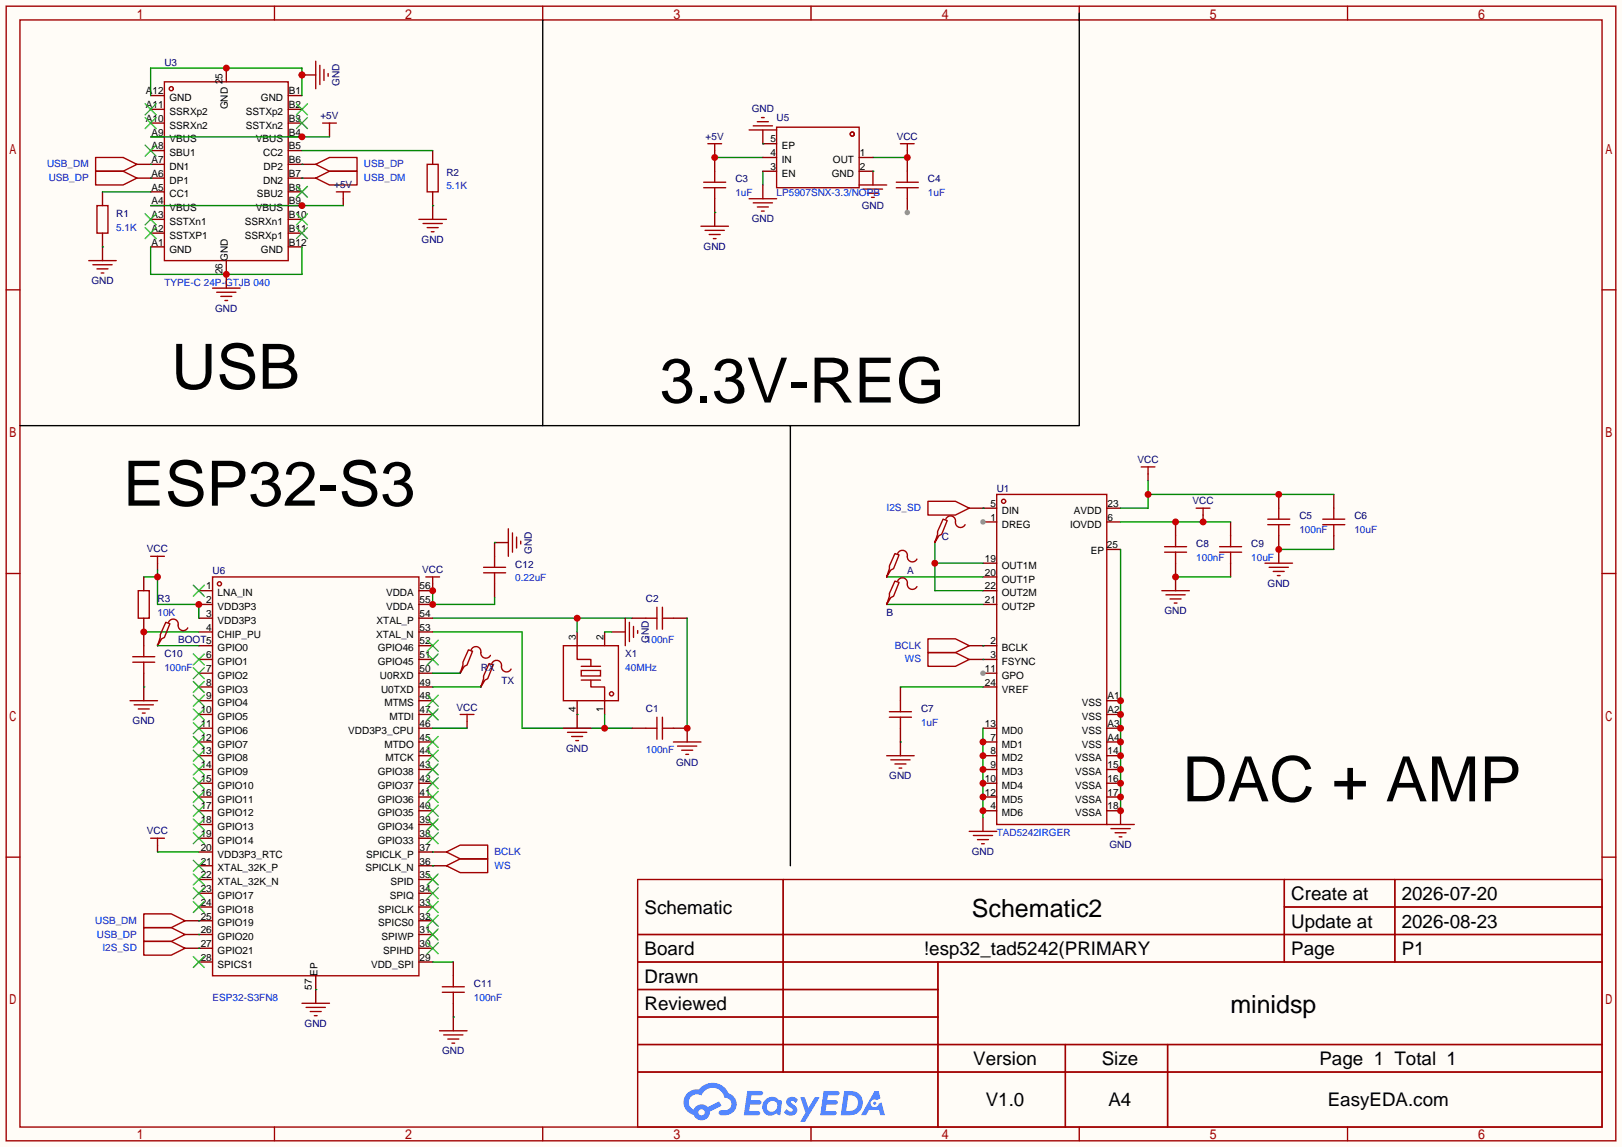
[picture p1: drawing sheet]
<svg xmlns="http://www.w3.org/2000/svg" width="299mm" height="212mm" viewBox="0 0 299 212" stroke-linecap="round" stroke-linejoin="round" font-family="sans-serif">
<path d="M0 0h299.5v211.8h-299.5z" fill="#fffcf7"/>
<g fill="none" stroke="#a10000" stroke-width=".25">
<path d="M1.1 1.1h297.2v209.6h-297.2zM3.7 3.7h292.1v204.5h-292.1zM50.7 1.1v2.6M100.2 1.1v2.6M149.7 1.1v2.6M199.3 1.1v2.6M248.8 1.1v2.6M1.1 53.5h2.6M295.8 53.5h2.5M1.1 105.9h2.6M295.8 105.9h2.5M1.1 158.3h2.6"/>
<path d="M295.8 158.3h2.5M117.7 162.4h178.1v45.8h-178.1zM117.7 172.6h178.1M117.7 177.7h178.1M144.6 162.4v35.6M173.2 177.7v30.5M237.1 162.4v15.3M237.1 167.5h58.7M257.5 162.4v15.3M117.7 182.8h55.5M117.7 192.9h178.1M117.7 187.8h55.5"/>
<path d="M117.7 198h178.1M196.7 192.9v15.3M215.6 192.9v15.3M50.7 208.2v2.5M100.2 208.2v2.5M149.7 208.2v2.5M199.3 208.2v2.5M248.8 208.2v2.5"/>
</g>
<g fill="#5487ff">
<path d="M145.5 202.8a1.3 1.3 0 0 1 1.8 .3l-.4 .6a.54 .54 0 0 0-.9-.2l.1 .2a1.58 1.58 0 0 1 1.1 1.6 1.43 1.43 0 0 1-2.5 .1l.5-.6a.64 .64 0 0 0 .5 .5 .64 .64 0 0 0 .7-.3l-.2-.2a1.6 1.6 0 0 1-1-1.6z"/>
<path d="M147.7 202.7h.9l.7 1.9 1.1-1.9h.9l-2.7 4.5h-.9l1-1.7z"/>
<path d="M138 201.5h1.6a1.31 1.31 0 0 1 1.2 .2 .4 .4 0 0 1-.3 .6h-1.8l-.1 .9h1.6a.4 .4 0 0 1 .4 .4 .4 .4 0 0 1-.4 .4h-1.7l-.2 1.2h.8a1.23 1.23 0 0 1 1.2 .2 .39 .39 0 0 1-.3 .6h-2.7z"/>
<path d="M152.1 201.5h1.6a1.32 1.32 0 0 1 1.3 .2 .39 .39 0 0 1-.4 .6h-1.7l-.2 .9h1.7a.4 .4 0 0 1 .3 .4 .4 .4 0 0 1-.4 .4h-1.7l-.2 1.2h.8a1.23 1.23 0 0 1 1.2 .2 .39 .39 0 0 1-.3 .6h-2.7z"/>
<path d="M161.5 201.5h.7l.4 1.3-.7 .4a.75 .75 0 0 0-1.1 .3 .75 .75 0 0 0 .5 1 .75 .75 0 0 0 .9-.6l.6-.3 .6 2.4h-.9l-.2-1h-1.9l-.5 1h-.9z"/>
<path d="M155.9 201.5l-.7 4.5h1.5a2.27 2.27 0 0 0 2.6-2.3 2.27 2.27 0 0 0-2.7-2.2zM156.6 202.3a1.5 1.5 0 0 1 1.8 1.5 1.5 1.5 0 0 1-1.9 1.4h-.3z"/>
<path d="M141.3 203.1a1.62 1.62 0 0 0-.4 2.1 1.62 1.62 0 0 0 2 .7l.4-.3 .3 .3 .5 .1 .3-2.5-.2-.3h-.4a1.58 1.58 0 0 0-2.5-.1zM141.9 203.6a.99 .99 0 0 1 1.6 .3 .99 .99 0 0 1-.9 1.4 .94 .94 0 0 1-1-.5 .94 .94 0 0 1 .3-1.2z"/>
<path d="M126.9 201.9a2.37 2.37 0 0 0 1.2 4 1.54 1.54 0 0 0 1.7 1 1.54 1.54 0 0 0 1.3-1.6l2.1-1.1-.5-.8-2 1.1a1.57 1.57 0 0 0-2.6 .4 1.5 1.5 0 0 1-.8-2.1 1.5 1.5 0 0 1 2.2-.5 2.23 2.23 0 0 1 2.3-1.4 2.23 2.23 0 0 1 2 1.8 1.16 1.16 0 0 1 1.2 1.1 1.16 1.16 0 0 1-1 1.3h-.7a.47 .47 0 0 0-.6 .3 .47 .47 0 0 0 .4 .6 2.23 2.23 0 0 0 2.3-.7 2.23 2.23 0 0 0 .4-2.3 2.16 2.16 0 0 0-1.3-1.1 3.2 3.2 0 0 0-5.4-.7l-1.2 .1zM129 205.4a.58 .58 0 0 1 1.1 0 .58 .58 0 0 1-1.1 0z"/>
<circle cx="161.5" cy="203.8" r=".28"/>
</g>
<g fill="none" stroke="#a10000" stroke-width=".25">
<path d="M184 91.3h20.3v61h-20.3z"/>
<circle cx="185.3" cy="92.6" r=".38"/>
</g>
<path d="M181.5 93.9h2.5M181.5 96.4h2.5" fill="none" stroke="#870000" stroke-width=".25"/>
<circle cx="181.5" cy="96.4" r=".51" fill="#999"/>
<path d="M181.5 104h2.5M181.5 106.6h2.5M181.5 109.1h2.5M181.5 111.6h2.5M181.5 119.3h2.5M181.5 121.8h2.5M181.5 124.3h2.5" fill="none" stroke="#870000" stroke-width=".25"/>
<circle cx="181.5" cy="124.3" r=".51" fill="#999"/>
<g fill="none" stroke="#870000" stroke-width=".25">
<path d="M204.3 96.4h2.6M204.3 93.9h2.6M204.3 101.5h2.6M181.5 126.9h2.5M181.5 134.5h2.5M181.5 137h2.5M181.5 139.6h2.5M204.3 134.5h2.6M204.3 137h2.6M204.3 139.6h2.6M204.3 132h2.6M204.3 129.4h2.6"/>
<path d="M181.5 142.1h2.5M181.5 144.7h2.5M181.5 147.2h2.5M181.5 149.7h2.5M181.5 151v2.5M204.3 142.1h2.6M204.3 144.7h2.6M204.3 147.2h2.6M204.3 149.7h2.6"/>
</g>
<path d="M178.9 153.5h5.1M179.7 154.3h3.6M180.5 155.1h2M181.2 155.8h.5" fill="none" stroke="#a10000" stroke-width=".25"/>
<path d="M181.5 134.5v16.5" fill="none" stroke="#008700" stroke-width=".25"/>
<g fill="#c00">
<circle cx="181.5" cy="137" r=".63"/>
<circle cx="181.5" cy="139.6" r=".63"/>
<circle cx="181.5" cy="142.1" r=".63"/>
<circle cx="181.5" cy="144.7" r=".63"/>
<circle cx="181.5" cy="147.2" r=".63"/>
<circle cx="181.5" cy="149.7" r=".63"/>
</g>
<g fill="none" stroke="#870000" stroke-width=".25">
<path d="M27.8 17.7h2.6M41.8 12.6v2.5M53.2 17.7h2.6M27.8 20.2h2.6M27.8 22.7h2.6M27.8 25.3h2.6M27.8 27.8h2.6M27.8 30.4h2.6M27.8 32.9h2.6M27.8 35.4h2.6M27.8 38h2.6M53.2 20.2h2.6"/>
<path d="M53.2 22.7h2.6M53.2 25.3h2.6M53.2 27.8h2.6M53.2 30.4h2.6M53.2 32.9h2.6M53.2 35.4h2.6M53.2 38h2.6M27.8 40.5h2.6M27.8 43.1h2.6M27.8 45.6h2.6M41.8 48.1v2.6M53.2 40.5h2.6"/>
<path d="M53.2 43.1h2.6M53.2 45.6h2.6M178.9 93.9h2.6M178.9 119.3h2.6M178.9 121.8h2.6M79.9 157.4h2.5M79.9 159.9h2.5M206.9 149.7v2.6M34.2 175.1h2.5"/>
</g>
<g fill="none" stroke="#a10000" stroke-width=".25">
<path d="M30.4 15.1h22.8v33h-22.8zM171.3 92.6h5.1l2.5 1.3-2.5 1.2h-5.1zM171.3 118h5.1l2.5 1.3-2.5 1.2h-5.1zM171.3 120.5h5.1l2.5 1.3-2.5 1.3h-5.1zM82.4 157.4l2.6-1.3h5v2.5h-5zM82.4 159.9l2.6-1.3h5v2.6h-5zM204.3 152.3h5.1M205.1 153h3.6M205.9 153.8h2M206.6 154.6h.5M26.5 173.9h5.1l2.6 1.2-2.6 1.3h-5.1z"/>
<circle cx="31.6" cy="16.4" r=".38"/>
</g>
<path d="M181.5 93.9h.1M181.5 119.3h.1M206.9 101.5v48.2M181.5 121.8h.1" fill="none" stroke="#008700" stroke-width=".25"/>
<g fill="none" stroke="#3c3" stroke-width=".25">
<path d="M26.8 19.2l2 2M28.8 19.2l-2 2M54.7 19.2l2.1 2M56.8 19.2l-2.1 2M26.8 21.7l2 2M26.8 26.8l2 2M26.8 39.5l2 2M28.8 21.7l-2 2M28.8 26.8l-2 2M28.8 39.5l-2 2M54.7 39.5l2.1 2M54.7 34.4l2.1 2"/>
<path d="M54.7 21.7l2.1 2M56.8 39.5l-2.1 2M56.8 34.4l-2.1 2M56.8 21.7l-2.1 2M26.8 42l2 2.1M28.8 42l-2 2.1M54.7 42l2.1 2.1M56.8 42l-2.1 2.1"/>
</g>
<g fill="#c00">
<circle cx="206.9" cy="149.7" r=".63"/>
<circle cx="206.9" cy="147.2" r=".63"/>
<circle cx="206.9" cy="144.7" r=".63"/>
<circle cx="206.9" cy="142.1" r=".63"/>
<circle cx="206.9" cy="139.6" r=".63"/>
<circle cx="206.9" cy="137" r=".63"/>
<circle cx="206.9" cy="134.5" r=".63"/>
<circle cx="206.9" cy="132" r=".63"/>
<circle cx="206.9" cy="129.4" r=".63"/>
</g>
<path d="M25.3 30.4h2.5M25.3 32.9h2.5M55.8 30.4h2.5M55.8 32.9h2.5M106.6 116.7v2.6M111.6 116.7v2.6M106.6 129.4v2.6M111.6 129.4v2.6M34.2 172.6h2.5M34.2 170.1h2.5" fill="none" stroke="#870000" stroke-width=".25"/>
<g fill="none" stroke="#a10000" stroke-width=".25">
<path d="M17.7 31.6h5l2.6 1.3-2.6 1.3h-5zM17.7 29.1h5l2.6 1.3-2.6 1.2h-5zM58.3 30.4l2.5-1.3h5.1v2.5h-5.1zM58.3 32.9l2.5-1.3h5.1v2.6h-5.1zM104 119.3h10.2v10.1h-10.2zM106.6 119.3v2.5h2.5v1.3M107.3 123.8h3.6v1h-3.6zM107.3 125.6h3.6M107.3 123.1h3.6M109.1 125.6v1.3h2.5v2.5M26.5 171.3h5.1l2.6 1.3-2.6 1.3h-5.1zM26.5 168.8h5.1l2.6 1.3-2.6 1.2h-5.1z"/>
<circle cx="112.9" cy="128.1" r=".38"/>
</g>
<path d="M27.8 30.4h.1M27.8 32.9h.1M55.8 32.9h.1M55.8 30.4h.1M79.9 114.2h36.8M106.6 114.2v2.5" fill="none" stroke="#008700" stroke-width=".25"/>
<circle cx="106.6" cy="114.2" r=".63" fill="#c00"/>
<path d="M79.9 116.7h16.5v17.8h20.3M111.6 132v2.5" fill="none" stroke="#008700" stroke-width=".25"/>
<circle cx="111.6" cy="134.5" r=".63" fill="#c00"/>
<path d="M112.9 116.7h2.5M116.7 114.2h2.6M124.3 114.2h2.6M106.6 132v2.5M116.7 134.5h2.6M124.3 134.5h2.6v2.5" fill="none" stroke="#870000" stroke-width=".25"/>
<g fill="none" stroke="#a10000" stroke-width=".25">
<path d="M115.4 114.2v5.1M116.2 114.9v3.6M117 115.7v2M117.7 116.5v.5M119.3 114.2h2M121.3 112.1v4.1M122.3 112.1v4.1M122.3 114.2h2M104 134.5h5.1M104.8 135.3h3.5M105.5 136h2.1M106.3 136.8h.5"/>
<path d="M119.3 134.5h2M121.3 132.5v4M122.3 132.5v4M122.3 134.5h2M124.3 137h5.1M125.1 137.8h3.6M125.9 138.6h2M126.6 139.3h.5"/>
</g>
<path d="M111.6 116.7h1.3M126.9 114.2v20.3" fill="none" stroke="#008700" stroke-width=".25"/>
<circle cx="126.9" cy="134.5" r=".63" fill="#c00"/>
<path d="M18.9 35.4v2.6M79.9 27.8v2.6M79.9 35.4v5.1M18.9 43.1v5M41.8 50.7v2.5M58.3 182.8v2.5" fill="none" stroke="#870000" stroke-width=".25"/>
<g fill="none" stroke="#a10000" stroke-width=".25">
<path d="M17.9 38h2v5.1h-2zM78.9 30.4h2v5h-2zM16.4 48.1h5.1M17.1 48.9h3.6M17.9 49.7h2M18.7 50.4h.5M39.2 53.2h5.1M40 54h3.6M40.8 54.7h2M41.5 55.5h.5M77.3 40.5h5.1M78.1 41.3h3.6"/>
<path d="M78.9 42h2M79.6 42.8h.5M55.8 185.3h5M56.5 186.1h3.6M57.3 186.8h2M58 187.6h.5"/>
</g>
<path d="M18.9 35.4h8.9M55.8 27.8h24.1M79.9 38h.1M18.9 45.6h.1M27.8 45.6v5.1h28v-5.1" fill="none" stroke="#008700" stroke-width=".25"/>
<circle cx="41.8" cy="50.7" r=".63" fill="#c00"/>
<path d="M27.8 17.7v-5.1h28v5.1" fill="none" stroke="#008700" stroke-width=".25"/>
<g fill="#c00">
<circle cx="41.8" cy="12.6" r=".63"/>
<circle cx="55.8" cy="13.8" r=".63"/>
</g>
<path d="M60.8 24v1.3" fill="none" stroke="#870000" stroke-width=".25"/>
<path d="M59.6 22.7h2.5M60.8 22.7v1.3" fill="none" stroke="#a10000" stroke-width=".25"/>
<path d="M27.8 25.3h33" fill="none" stroke="#008700" stroke-width=".25"/>
<circle cx="55.8" cy="25.3" r=".63" fill="#c00"/>
<path d="M63.4 36.7v1.3" fill="none" stroke="#870000" stroke-width=".25"/>
<path d="M62.1 35.4h2.5M63.4 35.4v1.3" fill="none" stroke="#a10000" stroke-width=".25"/>
<path d="M27.8 38h35.6" fill="none" stroke="#008700" stroke-width=".25"/>
<circle cx="55.8" cy="38" r=".63" fill="#c00"/>
<path d="M132 27.8v1.3M140.8 24v2.5M140.8 34.2v2.5M161.2 31.6v2.6M167.5 27.8v3.8M212 87.5v1.3M222.1 95.1v1.3" fill="none" stroke="#870000" stroke-width=".25"/>
<g fill="none" stroke="#a10000" stroke-width=".25">
<path d="M130.7 26.5h2.5M132 26.5v1.3M138.3 36.7h5.1M138.3 24h5.1M139.1 37.5h3.5M139.1 23.2h3.5M139.8 38.2h2.1M139.8 22.5h2.1M140.6 39h.5M140.6 21.7h.5M158.6 34.2h5.1M159.4 34.9h3.5"/>
<path d="M160.1 35.7h2.1M160.9 36.4h.5M166.2 26.5h2.6M167.5 26.5v1.3M210.7 86.2h2.5M212 86.2v1.3M220.9 93.9h2.5M222.1 93.9v1.2"/>
</g>
<path d="M132 29.1h8.8M140.8 31.6v2.6M161.2 29.1h6.3" fill="none" stroke="#008700" stroke-width=".25"/>
<circle cx="167.5" cy="29.1" r=".63" fill="#c00"/>
<path d="M167.5 36.7v2.5" fill="none" stroke="#870000" stroke-width=".25"/>
<circle cx="167.5" cy="39.2" r=".51" fill="#999"/>
<path d="M165.5 33.7h4M165.5 34.7h4M167.5 31.6v2.1M167.5 34.7v2" fill="none" stroke="#a10000" stroke-width=".25"/>
<path d="M132 29.1v2.5" fill="none" stroke="#870000" stroke-width=".25"/>
<circle cx="132" cy="29.1" r=".63" fill="#c00"/>
<path d="M132 36.7v5.1M217 96.4v2.5M227.2 96.4v2.5M236.1 91.3v2.6M236.1 98.9v5.1M246.3 91.3v2.6M246.3 98.9v2.6M217 104v5.1M227.2 104v2.6M166.2 126.9v2.5M166.2 134.5v2.5" fill="none" stroke="#870000" stroke-width=".25"/>
<g fill="none" stroke="#a10000" stroke-width=".25">
<path d="M129.9 33.7h4.1M129.9 34.7h4.1M132 31.6v2.1M132 34.7v2M129.4 41.8h5.1M130.2 42.5h3.5M130.9 43.3h2.1M131.7 44.1h.5M217 98.9v2.1M227.2 98.9v2.1M234.1 95.9h4M234.1 96.9h4"/>
<path d="M236.1 93.9v2M236.1 96.9v2M244.2 95.9h4.1M244.2 96.9h4.1M246.3 93.9v2M246.3 96.9v2M214.5 109.1h5.1M215 101h4.1M215 102h4.1M215.3 109.9h3.5M216 110.6h2.1M216.8 111.4h.5"/>
<path d="M217 102v2M225.2 101h4M225.2 102h4M227.2 102v2M233.6 104h5M234.3 104.8h3.6M235.1 105.5h2M235.8 106.3h.5M164.2 131.4h4.1M164.2 132.5h4.1M166.2 129.4v2M166.2 132.5v2"/>
</g>
<path d="M132 39.2h.1M206.9 96.4h20.3" fill="none" stroke="#008700" stroke-width=".25"/>
<g fill="#c00">
<circle cx="217" cy="96.4" r=".63"/>
<circle cx="222.1" cy="96.4" r=".63"/>
</g>
<path d="M212 91.3h34.3M212 88.8v5.1h-5.1" fill="none" stroke="#008700" stroke-width=".25"/>
<g fill="#c00">
<circle cx="236.1" cy="91.3" r=".63"/>
<circle cx="212" cy="91.3" r=".63"/>
</g>
<path d="M217 106.6h10.2" fill="none" stroke="#008700" stroke-width=".25"/>
<circle cx="217" cy="106.6" r=".63" fill="#c00"/>
<path d="M236.1 101.5h10.2" fill="none" stroke="#008700" stroke-width=".25"/>
<circle cx="236.1" cy="101.5" r=".63" fill="#c00"/>
<path d="M140.8 29.1h2.6M140.8 31.6h2.6M140.8 26.5h2.6M158.6 29.1h2.6M158.6 31.6h2.6M166.2 137v2.6" fill="none" stroke="#870000" stroke-width=".25"/>
<g fill="none" stroke="#a10000" stroke-width=".25">
<path d="M143.4 23.5h15.2v11.2h-15.2zM163.7 139.6h5.1M164.5 140.3h3.5M165.2 141.1h2.1M166 141.9h.5"/>
<circle cx="157.4" cy="24.8" r=".38"/>
</g>
<path d="M163.7 106.6h17.8M163.7 111.6h17.8M172.6 100.2v8.9h8.9M172.6 104h8.9M166.2 137h.1M166.2 126.9h15.3" fill="none" stroke="#008700" stroke-width=".25"/>
<circle cx="172.6" cy="104" r=".63" fill="#c00"/>
<path d="M55.8 13.8h2.5M172.6 99.9v.3M163.7 106.3v.3M163.7 111.4v.2" fill="none" stroke="#870000" stroke-width=".25"/>
<path d="M174.1 95.9l.8 .2-1 2.6-.5 .2-.8 1.3 .5-1.5v-.5zM174.6 95.9a.93 .93 0 0 1 1.1-.6 .93 .93 0 0 1 .7 1.1 .94 .94 0 0 0 .7 1 .94 .94 0 0 0 1.1-.5M165.2 107.3l.8 .3-1 2.5-.5 .3-.8 1.2 .5-1.5v-.5zM165.2 102.2l.8 .3-1 2.5-.5 .3-.8 1.3 .5-1.6v-.5zM165.7 107.3a.93 .93 0 0 1 1.2-.5 .93 .93 0 0 1 .6 1 .94 .94 0 0 0 .7 1 .94 .94 0 0 0 1.1-.5M165.7 102.2a.93 .93 0 0 1 1.2-.5 .93 .93 0 0 1 .6 1 .94 .94 0 0 0 .7 1 .94 .94 0 0 0 1.1-.4" fill="none" stroke="#a10000" stroke-width=".25"/>
<circle cx="55.8" cy="13.8" r=".63" fill="#c00"/>
<g fill="none" stroke="#a10000" stroke-width=".25">
<path d="M58.3 11.3v5.1M59.1 12.1v3.5M59.8 12.8v2.1M60.6 13.6v.5M27.8 102.7h2.6M29.1 102.7v1.3M39.2 106.6h38.1v73.6h-38.1z"/>
<circle cx="40.5" cy="107.8" r=".38"/>
</g>
<path d="M140.8 26.5h.1M161.2 31.6h.1M26.5 106.6h2.6M29.1 105.3v6.3h7.6v2.6M79.9 157.4h.1M79.9 159.9h.1M36.7 172.6h.1M36.7 170.1h.1M36.7 175.1h.1M58.3 182.8h.1" fill="none" stroke="#008700" stroke-width=".25"/>
<g fill="none" stroke="#870000" stroke-width=".25">
<path d="M29.1 104v1.3M36.7 109.1h2.5M36.7 111.6h2.5M36.7 114.2h2.5M36.7 116.7h2.5M36.7 119.3h2.5M77.3 109.1h2.6M77.3 111.6h2.6M77.3 114.2h2.6M77.3 116.7h2.6M77.3 119.3h2.6M36.7 121.8h2.5"/>
<path d="M36.7 124.3h2.5M36.7 126.9h2.5M36.7 129.4h2.5M36.7 132h2.5M36.7 134.5h2.5M36.7 137h2.5M36.7 139.6h2.5M77.3 121.8h2.6M77.3 124.3h2.6M77.3 126.9h2.6M77.3 129.4h2.6M77.3 132h2.6"/>
<path d="M77.3 134.5h2.6M77.3 137h2.6M77.3 139.6h2.6M36.7 142.1h2.5M36.7 144.7h2.5M36.7 147.2h2.5M36.7 149.7h2.5M36.7 152.3h2.5M36.7 154.8h2.5M36.7 157.4h2.5M36.7 159.9h2.5M77.3 142.1h2.6"/>
<path d="M77.3 144.7h2.6M77.3 147.2h2.6M77.3 149.7h2.6M77.3 152.3h2.6M77.3 154.8h2.6M77.3 157.4h2.6M77.3 159.9h2.6M36.7 162.4h2.5M36.7 165h2.5M36.7 167.5h2.5M36.7 170.1h2.5M36.7 172.6h2.5"/>
<path d="M36.7 175.1h2.5M36.7 177.7h2.5M77.3 162.4h2.6M77.3 165h2.6M77.3 167.5h2.6M77.3 170.1h2.6M77.3 172.6h2.6M77.3 175.1h2.6M77.3 177.7h2.6M58.3 180.2v2.6"/>
</g>
<g fill="none" stroke="#3c3" stroke-width=".25">
<path d="M35.7 108.1l2 2M37.7 108.1l-2 2M78.9 118.2l2 2.1M80.9 118.2l-2 2.1M35.7 120.8l2 2M35.7 123.3l2 2M35.7 125.9l2 2M35.7 128.4l2 2M35.7 130.9l2 2.1M35.7 133.5l2 2M35.7 136l2 2M35.7 138.6l2 2"/>
<path d="M37.7 120.8l-2 2M37.7 123.3l-2 2M37.7 125.9l-2 2M37.7 128.4l-2 2M37.7 130.9l-2 2.1M37.7 133.5l-2 2M37.7 136l-2 2M37.7 138.6l-2 2M78.9 138.6l2 2M78.9 136l2 2M78.9 130.9l2 2.1M78.9 128.4l2 2"/>
<path d="M78.9 120.8l2 2M80.9 120.8l-2 2M80.9 138.6l-2 2M80.9 136l-2 2M80.9 130.9l-2 2.1M80.9 128.4l-2 2M35.7 141.1l2 2M35.7 143.6l2 2.1M35.7 146.2l2 2M35.7 148.7l2 2M35.7 151.3l2 2M35.7 153.8l2 2"/>
<path d="M35.7 158.9l2 2M37.7 141.1l-2 2M37.7 143.6l-2 2.1M37.7 146.2l-2 2M37.7 148.7l-2 2M37.7 151.3l-2 2M37.7 153.8l-2 2M37.7 158.9l-2 2M78.9 153.8l2 2M78.9 151.3l2 2M78.9 148.7l2 2M78.9 146.2l2 2"/>
<path d="M78.9 143.6l2 2.1M78.9 141.1l2 2M80.9 153.8l-2 2M80.9 151.3l-2 2M80.9 148.7l-2 2M80.9 146.2l-2 2M80.9 143.6l-2 2.1M80.9 141.1l-2 2M35.7 161.4l2 2M35.7 164l2 2M35.7 166.5l2 2M35.7 176.7l2 2"/>
<path d="M37.7 161.4l-2 2M37.7 164l-2 2M37.7 166.5l-2 2M37.7 176.7l-2 2M78.9 174.1l2 2M78.9 171.6l2 2M78.9 169l2 2.1M78.9 166.5l2 2M78.9 164l2 2M78.9 161.4l2 2M80.9 174.1l-2 2M80.9 171.6l-2 2"/>
<path d="M80.9 169l-2 2.1M80.9 166.5l-2 2M80.9 164l-2 2M80.9 161.4l-2 2"/>
</g>
<g fill="#c00">
<circle cx="29.1" cy="106.6" r=".63"/>
<circle cx="36.7" cy="111.6" r=".63"/>
</g>
<path d="M26.5 106.6v2.5M26.5 114.2v5.1M79.9 107.8v1.3M86.2 133.2v1.3M29.1 156.1v1.3" fill="none" stroke="#870000" stroke-width=".25"/>
<path d="M25.5 109.1h2.1v5.1h-2.1zM78.6 106.6h2.6M79.9 106.6v1.2M85 132h2.5M86.2 132v1.2M27.8 154.8h2.6M29.1 154.8v1.3" fill="none" stroke="#a10000" stroke-width=".25"/>
<path d="M26.5 116.7h10.2" fill="none" stroke="#008700" stroke-width=".25"/>
<circle cx="26.5" cy="116.7" r=".63" fill="#c00"/>
<path d="M91.3 100.2v2.5M91.3 107.8v2.6M26.5 124.3v5.1M83.7 177.7v2.5M83.7 185.3v5.1" fill="none" stroke="#870000" stroke-width=".25"/>
<g fill="none" stroke="#a10000" stroke-width=".25">
<path d="M26.5 119.3v2M89.3 105.8h4M89.3 104.8h4M91.3 102.7v2.1M91.3 105.8v2M24 129.4h5.1M24.5 121.3h4.1M24.5 122.3h4.1M24.8 130.2h3.5M25.5 130.9h2.1M26.3 131.7h.5M26.5 122.3v2"/>
<path d="M81.2 190.4h5M81.7 182.2h4M81.7 183.3h4M81.9 191.1h3.6M82.7 191.9h2M83.4 192.7h.5M83.7 180.2v2M83.7 183.3v2"/>
</g>
<path d="M79.9 109.1v2.5h11.4v-1.2M26.5 126.9h.1M79.9 134.5h6.3M29.1 157.4h7.6M79.9 177.7h3.8M83.7 187.8h.1" fill="none" stroke="#008700" stroke-width=".25"/>
<g fill="#c00">
<circle cx="79.9" cy="111.6" r=".63"/>
<circle cx="79.9" cy="109.1" r=".63"/>
</g>
<path d="M29.1 119v.3M91.3 100.2h2.6M85 124.1v.2M88.8 126.6v.3" fill="none" stroke="#870000" stroke-width=".25"/>
<path d="M93.9 97.7v5M94.6 98.4v3.6M95.4 99.2v2M96.1 99.9v.6M30.6 114.9l.8 .3-1 2.5-.6 .3-.7 1.3 .5-1.6v-.5zM31.1 114.9a.93 .93 0 0 1 1.1-.5 .93 .93 0 0 1 .7 1 .94 .94 0 0 0 .7 1 .94 .94 0 0 0 1.1-.4M86.5 120l.7 .3-1 2.5-.5 .3-.7 1.2 .5-1.5v-.5zM87 120a.93 .93 0 0 1 1.1-.5 .93 .93 0 0 1 .7 1 .94 .94 0 0 0 .7 1 .94 .94 0 0 0 1.1-.5M90.3 122.6l.8 .2-1.1 2.5-.5 .3-.7 1.3 .5-1.6v-.5zM90.8 122.6a.93 .93 0 0 1 1.1-.6 .93 .93 0 0 1 .7 1.1 .94 .94 0 0 0 .7 1 .94 .94 0 0 0 1.1-.5" fill="none" stroke="#a10000" stroke-width=".25"/>
<path d="M29.1 119.3h7.6M91.3 100.2h.1M79.9 124.3h5.1M79.9 126.9h8.9M106.6 132h.1" fill="none" stroke="#008700" stroke-width=".25"/>
<path d="M100.2 3.7v74.9h-96.5M199.3 2.4v76.2h-53.4M100.2 78.6h45.7v81.3" fill="none" stroke="#000" stroke-width=".25"/>
<g font-size="11.5">
<text x="31.6" y="71.8">USB</text>
<text x="121.8" y="74.3">3.3V-REG</text>
<text x="22.7" y="93.4">ESP32-S3</text>
<text x="218.3" y="148">DAC + AMP</text>
</g>
<g font-size="4.6">
<text x="179.4" y="169.4">Schematic2</text>
<text x="227.2" y="187.1">minidsp</text>
</g>
<g font-size="3.5">
<text x="238.4" y="166.2">Create at</text>
<text x="258.8" y="166.2">2026-07-20</text>
<text x="119" y="168.8">Schematic</text>
<text x="238.4" y="171.3">Update at</text>
<text x="258.8" y="171.3">2026-08-23</text>
<text x="119" y="176.4">Board</text>
<text x="170.6" y="176.4">!esp32_tad5242(PRIMARY</text>
<text x="238.4" y="176.4">Page</text>
<text x="258.8" y="176.4">P1</text>
<text x="119" y="181.5">Drawn</text>
<text x="119" y="186.6">Reviewed</text>
<text x="179.7" y="196.7">Version</text>
<text x="203.4" y="196.7">Size</text>
<text x="243.6" y="196.7">Page 1 Total 1</text>
<text x="182" y="204.3">V1.0</text>
<text x="204.7" y="204.3">A4</text>
<text x="245.1" y="204.3">EasyEDA.com</text>
</g>
<g font-size="1.8">
<text x="26.9" y="17.4">A12</text>
<text x="41.1" y="15.6" transform="rotate(-90 41.1 15.6)">25</text>
<text x="53.3" y="17.4">B1</text>
<text x="26.9" y="20">A11</text>
<text x="26.9" y="22.5">A10</text>
<text x="31.3" y="18.7">GND</text>
<text x="31.3" y="21.2">SSRXp2</text>
<text x="31.3" y="23.8">SSRXn2</text>
<text x="42.1" y="20.2" transform="rotate(-90 42.1 20.2)">GND</text>
<text x="45.4" y="23.8">SSTXn2</text>
<text x="45.4" y="21.2">SSTXp2</text>
<text x="48.2" y="18.7">GND</text>
<text x="53.3" y="22.5">B3</text>
<text x="53.3" y="20">B2</text>
<text x="28" y="25">A9</text>
<text x="28" y="27.6">A8</text>
<text x="31.3" y="26.3">VBUS</text>
<text x="31.3" y="28.9">SBU1</text>
<text x="47.2" y="26.3">VBUS</text>
<text x="48.6" y="28.9">CC2</text>
<text x="53.3" y="27.6">B5</text>
<text x="53.3" y="25">B4</text>
<text x="142.2" y="28.9">4</text>
<text x="142.2" y="26.3">5</text>
<text x="144.3" y="27.6">EP</text>
<text x="158.7" y="28.9">1</text>
<text x="28" y="30.1">A7</text>
<text x="28" y="32.7">A6</text>
<text x="28" y="35.2">A5</text>
<text x="31.3" y="31.4">DN1</text>
<text x="31.3" y="33.9">DP1</text>
<text x="48.6" y="33.9">DN2</text>
<text x="48.7" y="31.4">DP2</text>
<text x="53.3" y="35.2">B8</text>
<text x="53.3" y="32.7">B7</text>
<text x="53.3" y="30.1">B6</text>
<text x="142.2" y="31.4">3</text>
<text x="144.3" y="32.7">EN</text>
<text x="144.3" y="30.1">IN</text>
<text x="153.6" y="32.7">GND</text>
<text x="153.8" y="30.1">OUT</text>
<text x="158.7" y="31.4">2</text>
<text x="28" y="37.7">A4</text>
<text x="28" y="40.3">A3</text>
<text x="31.3" y="36.5">CC1</text>
<text x="31.3" y="39">VBUS</text>
<text x="31.3" y="41.6">SSTXn1</text>
<text x="45.2" y="41.6">SSRXn1</text>
<text x="47.2" y="39">VBUS</text>
<text x="47.4" y="36.5">SBU2</text>
<text x="53.3" y="40.3">B10</text>
<text x="53.3" y="37.7">B9</text>
<text x="28" y="42.8">A2</text>
<text x="28" y="45.4">A1</text>
<text x="31.3" y="44.1">SSTXP1</text>
<text x="31.3" y="46.6">GND</text>
<text x="45.2" y="44.1">SSRXp1</text>
<text x="48.2" y="46.6">GND</text>
<text x="53.3" y="45.4">B12</text>
<text x="53.3" y="42.8">B11</text>
<text x="41.1" y="50.7" transform="rotate(-90 41.1 50.7)">26</text>
<text x="42.1" y="48.1" transform="rotate(-90 42.1 48.1)">GND</text>
<text x="182.9" y="93.6">5</text>
<text x="185" y="94.9">DIN</text>
<text x="198.3" y="94.9">AVDD</text>
<text x="204.5" y="93.6">23</text>
<text x="182.9" y="96.2">1</text>
<text x="185" y="97.4">DREG</text>
<text x="197.6" y="97.4">IOVDD</text>
<text x="204.3" y="101.2">25</text>
<text x="204.5" y="96.2">6</text>
<text x="181.8" y="103.8">19</text>
<text x="181.8" y="106.3">20</text>
<text x="185" y="105.1">OUT1M</text>
<text x="185" y="107.6">OUT1P</text>
<text x="201.4" y="102.3">EP</text>
<text x="38.1" y="108.9">1</text>
<text x="38.1" y="111.4">2</text>
<text x="38.1" y="113.9">3</text>
<text x="40.2" y="110.1">LNA_IN</text>
<text x="40.2" y="112.7">VDD3P3</text>
<text x="71.3" y="112.7">VDDA</text>
<text x="71.3" y="110.1">VDDA</text>
<text x="77.5" y="113.9">54</text>
<text x="77.5" y="111.4">55</text>
<text x="77.5" y="108.9">56</text>
<text x="181.8" y="108.9">22</text>
<text x="181.8" y="111.4">21</text>
<text x="185" y="110.1">OUT2M</text>
<text x="185" y="112.7">OUT2P</text>
<text x="38.1" y="116.5">4</text>
<text x="40.2" y="115.2">VDD3P3</text>
<text x="40.2" y="117.8">CHIP_PU</text>
<text x="69.4" y="117.8">XTAL_N</text>
<text x="69.5" y="115.2">XTAL_P</text>
<text x="77.5" y="119">52</text>
<text x="77.5" y="116.5">53</text>
<text x="106.3" y="118.2" transform="rotate(-90 106.3 118.2)">3</text>
<text x="111.4" y="118.2" transform="rotate(-90 111.4 118.2)">2</text>
<text x="182.9" y="119">2</text>
<text x="38.1" y="121.6">6</text>
<text x="38.1" y="124.1">7</text>
<text x="40.2" y="120.3">GPIO0</text>
<text x="40.2" y="122.8">GPIO1</text>
<text x="40.2" y="125.4">GPIO2</text>
<text x="69.7" y="122.8">GPIO45</text>
<text x="69.7" y="120.3">GPIO46</text>
<text x="70.1" y="125.4">U0RXD</text>
<text x="77.5" y="124.1">50</text>
<text x="77.5" y="121.6">51</text>
<text x="181.8" y="124.1">11</text>
<text x="182.9" y="121.6">3</text>
<text x="185" y="120.3">BCLK</text>
<text x="185" y="122.8">FSYNC</text>
<text x="185" y="125.4">GPO</text>
<text x="37.1" y="131.7">10</text>
<text x="38.1" y="126.6">8</text>
<text x="38.1" y="129.2">9</text>
<text x="40.2" y="127.9">GPIO3</text>
<text x="40.2" y="130.5">GPIO4</text>
<text x="70.3" y="127.9">U0TXD</text>
<text x="71" y="130.5">MTMS</text>
<text x="77.5" y="131.7">47</text>
<text x="77.5" y="129.2">48</text>
<text x="77.5" y="126.6">49</text>
<text x="106.3" y="131.5" transform="rotate(-90 106.3 131.5)">4</text>
<text x="111.4" y="131.5" transform="rotate(-90 111.4 131.5)">1</text>
<text x="181.8" y="126.6">24</text>
<text x="185" y="127.9">VREF</text>
<text x="199.7" y="130.5">VSS</text>
<text x="204.5" y="131.7">A2</text>
<text x="204.5" y="129.2">A1</text>
<text x="37.1" y="134.3">11</text>
<text x="37.1" y="136.8">12</text>
<text x="40.2" y="133">GPIO5</text>
<text x="40.2" y="135.5">GPIO6</text>
<text x="64.3" y="135.5">VDD3P3_CPU</text>
<text x="71.9" y="133">MTDI</text>
<text x="77.5" y="136.8">45</text>
<text x="77.5" y="134.3">46</text>
<text x="181.8" y="134.3">13</text>
<text x="182.9" y="136.8">7</text>
<text x="185" y="135.5">MD0</text>
<text x="199.7" y="135.5">VSS</text>
<text x="199.7" y="133">VSS</text>
<text x="204.5" y="136.8">A4</text>
<text x="204.5" y="134.3">A3</text>
<text x="37.1" y="139.3">13</text>
<text x="37.1" y="141.9">14</text>
<text x="40.2" y="138.1">GPIO7</text>
<text x="40.2" y="140.6">GPIO8</text>
<text x="40.2" y="143.2">GPIO9</text>
<text x="69.7" y="143.2">GPIO38</text>
<text x="71" y="138.1">MTDO</text>
<text x="71.2" y="140.6">MTCK</text>
<text x="77.5" y="141.9">43</text>
<text x="77.5" y="139.3">44</text>
<text x="182.9" y="139.3">8</text>
<text x="182.9" y="141.9">9</text>
<text x="185" y="138.1">MD1</text>
<text x="185" y="140.6">MD2</text>
<text x="185" y="143.2">MD3</text>
<text x="198.5" y="143.2">VSSA</text>
<text x="198.5" y="140.6">VSSA</text>
<text x="199.7" y="138.1">VSS</text>
<text x="204.5" y="141.9">15</text>
<text x="204.5" y="139.3">14</text>
<text x="37.1" y="144.4">15</text>
<text x="37.1" y="147">16</text>
<text x="37.1" y="149.5">17</text>
<text x="40.2" y="145.7">GPIO10</text>
<text x="40.2" y="148.2">GPIO11</text>
<text x="69.7" y="148.2">GPIO36</text>
<text x="69.7" y="145.7">GPIO37</text>
<text x="77.5" y="149.5">40</text>
<text x="77.5" y="147">41</text>
<text x="77.5" y="144.4">42</text>
<text x="181.8" y="144.4">10</text>
<text x="181.8" y="147">12</text>
<text x="182.9" y="149.5">4</text>
<text x="185" y="145.7">MD4</text>
<text x="185" y="148.2">MD5</text>
<text x="198.5" y="148.2">VSSA</text>
<text x="198.5" y="145.7">VSSA</text>
<text x="204.5" y="149.5">18</text>
<text x="204.5" y="147">17</text>
<text x="204.5" y="144.4">16</text>
<text x="37.1" y="152">18</text>
<text x="37.1" y="154.6">19</text>
<text x="40.2" y="150.8">GPIO12</text>
<text x="40.2" y="153.3">GPIO13</text>
<text x="40.2" y="155.9">GPIO14</text>
<text x="69.7" y="155.9">GPIO33</text>
<text x="69.7" y="153.3">GPIO34</text>
<text x="69.7" y="150.8">GPIO35</text>
<text x="77.5" y="154.6">38</text>
<text x="77.5" y="152">39</text>
<text x="185" y="150.8">MD6</text>
<text x="198.5" y="150.8">VSSA</text>
<text x="37.1" y="157.1">20</text>
<text x="37.1" y="159.7">21</text>
<text x="40.2" y="158.4">VDD3P3_RTC</text>
<text x="40.2" y="160.9">XTAL_32K_P</text>
<text x="67.5" y="160.9">SPICLK_N</text>
<text x="67.6" y="158.4">SPICLK_P</text>
<text x="77.5" y="159.7">36</text>
<text x="77.5" y="157.1">37</text>
<text x="37.1" y="162.2">22</text>
<text x="37.1" y="164.7">23</text>
<text x="37.1" y="167.3">24</text>
<text x="40.2" y="163.5">XTAL_32K_N</text>
<text x="40.2" y="166">GPIO17</text>
<text x="72" y="166">SPIQ</text>
<text x="72.1" y="163.5">SPID</text>
<text x="77.5" y="167.3">33</text>
<text x="77.5" y="164.7">34</text>
<text x="77.5" y="162.2">35</text>
<text x="37.1" y="169.8">25</text>
<text x="37.1" y="172.4">26</text>
<text x="40.2" y="168.6">GPIO18</text>
<text x="40.2" y="171.1">GPIO19</text>
<text x="40.2" y="173.6">GPIO20</text>
<text x="69.8" y="171.1">SPICS0</text>
<text x="69.8" y="168.6">SPICLK</text>
<text x="70.4" y="173.6">SPIWP</text>
<text x="77.5" y="172.4">31</text>
<text x="77.5" y="169.8">32</text>
<text x="37.1" y="174.9">27</text>
<text x="37.1" y="177.4">28</text>
<text x="40.2" y="176.2">GPIO21</text>
<text x="40.2" y="178.7">SPICS1</text>
<text x="68.5" y="178.7">VDD_SPI</text>
<text x="70.8" y="176.2">SPIHD</text>
<text x="77.5" y="177.4">29</text>
<text x="77.5" y="174.9">30</text>
<text x="57.6" y="182.8" transform="rotate(-90 57.6 182.8)">57</text>
<text x="58.6" y="180.2" transform="rotate(-90 58.6 180.2)">EP</text>
</g>
<g font-size="1.8" fill="#000080">
<text x="30.4" y="12.1">U3</text>
<text x="62.7" y="15.9" transform="rotate(-90 62.7 15.9)">GND</text>
<text x="59.2" y="22">+5V</text>
<text x="138.8" y="20.7">GND</text>
<text x="143.4" y="22.3">U5</text>
<text x="130.3" y="25.8">+5V</text>
<text x="165.6" y="25.8">VCC</text>
<text x="61.7" y="34.7">+5V</text>
<text x="82.4" y="32.4">R2</text>
<text x="135.8" y="33.7">C3</text>
<text x="171.3" y="33.7">C4</text>
<text x="21.5" y="40.1">R1</text>
<text x="138.8" y="41.1">GND</text>
<text x="159.1" y="38.5">GND</text>
<text x="77.8" y="44.9">GND</text>
<text x="129.9" y="46.1">GND</text>
<text x="16.9" y="52.5">GND</text>
<text x="39.7" y="57.6">GND</text>
<text x="210" y="85.5">VCC</text>
<text x="184" y="90.9">U1</text>
<text x="220.2" y="93.1">VCC</text>
<text x="239.9" y="95.9">C5</text>
<text x="250.1" y="95.9">C6</text>
<text x="173.9" y="99.7">C</text>
<text x="220.9" y="101">C8</text>
<text x="231" y="101">C9</text>
<text x="27.1" y="102">VCC</text>
<text x="39.2" y="106.1">U6</text>
<text x="77.9" y="105.8">VCC</text>
<text x="95.1" y="104.8">C12</text>
<text x="98.2" y="102.3" transform="rotate(-90 98.2 102.3)">GND</text>
<text x="167.5" y="106.1">A</text>
<text x="29.1" y="111.2">R3</text>
<text x="119.3" y="111.2">C2</text>
<text x="163.7" y="113.7">B</text>
<text x="215" y="113.5">GND</text>
<text x="234" y="108.4">GND</text>
<text x="32.9" y="118.8">BOOT5</text>
<text x="119.8" y="118.8" transform="rotate(-90 119.8 118.8)">GND</text>
<text x="30.4" y="121.3">C10</text>
<text x="88.8" y="123.9">RX</text>
<text x="115.4" y="121.3">X1</text>
<text x="84.3" y="131.2">VCC</text>
<text x="92.6" y="126.4">TX</text>
<text x="119.3" y="131.5">C1</text>
<text x="170.1" y="131.5">C7</text>
<text x="24.5" y="133.8">GND</text>
<text x="104.5" y="138.9">GND</text>
<text x="124.8" y="141.4">GND</text>
<text x="164.2" y="143.9">GND</text>
<text x="27.1" y="154.1">VCC</text>
<text x="179.4" y="157.9">GND</text>
<text x="204.8" y="156.6">GND</text>
<text x="87.5" y="182.3">C11</text>
<text x="56.2" y="189.7">GND</text>
<text x="81.6" y="194.7">GND</text>
</g>
<g font-size="1.8" fill="#00f">
<text x="8.7" y="30.9">USB_DM</text>
<text x="9" y="33.4">USB_DP</text>
<text x="67.2" y="30.9">USB_DP</text>
<text x="67.2" y="33.4">USB_DM</text>
<text x="82.4" y="35">5.1K</text>
<text x="135.8" y="36.2">1uF</text>
<text x="143.4" y="36.2">LP5907SNX-3.3/NOPB</text>
<text x="171.3" y="36.2">1uF</text>
<text x="21.5" y="42.6">5.1K</text>
<text x="30.4" y="52.8">TYPE-C 24P-GTJB 040</text>
<text x="163.7" y="94.4">I2S_SD</text>
<text x="239.9" y="98.5">100nF</text>
<text x="250.1" y="98.5">10uF</text>
<text x="95.1" y="107.4">0.22uF</text>
<text x="220.9" y="103.6">100nF</text>
<text x="231" y="103.6">10uF</text>
<text x="29.1" y="113.7">10K</text>
<text x="119.3" y="118.8">100nF</text>
<text x="165.2" y="119.8">BCLK</text>
<text x="30.4" y="123.9">100nF</text>
<text x="115.4" y="123.9">40MHz</text>
<text x="167.1" y="122.3">WS</text>
<text x="170.1" y="134">1uF</text>
<text x="119.3" y="139.1">100nF</text>
<text x="184" y="154.4">TAD5242IRGER</text>
<text x="91.3" y="157.9">BCLK</text>
<text x="91.3" y="160.4">WS</text>
<text x="17.6" y="170.6">USB_DM</text>
<text x="17.9" y="173.1">USB_DP</text>
<text x="18.9" y="175.7">I2S_SD</text>
<text x="39.2" y="184.8">ESP32-S3FN8</text>
<text x="87.5" y="184.8">100nF</text>
</g>
</svg>
